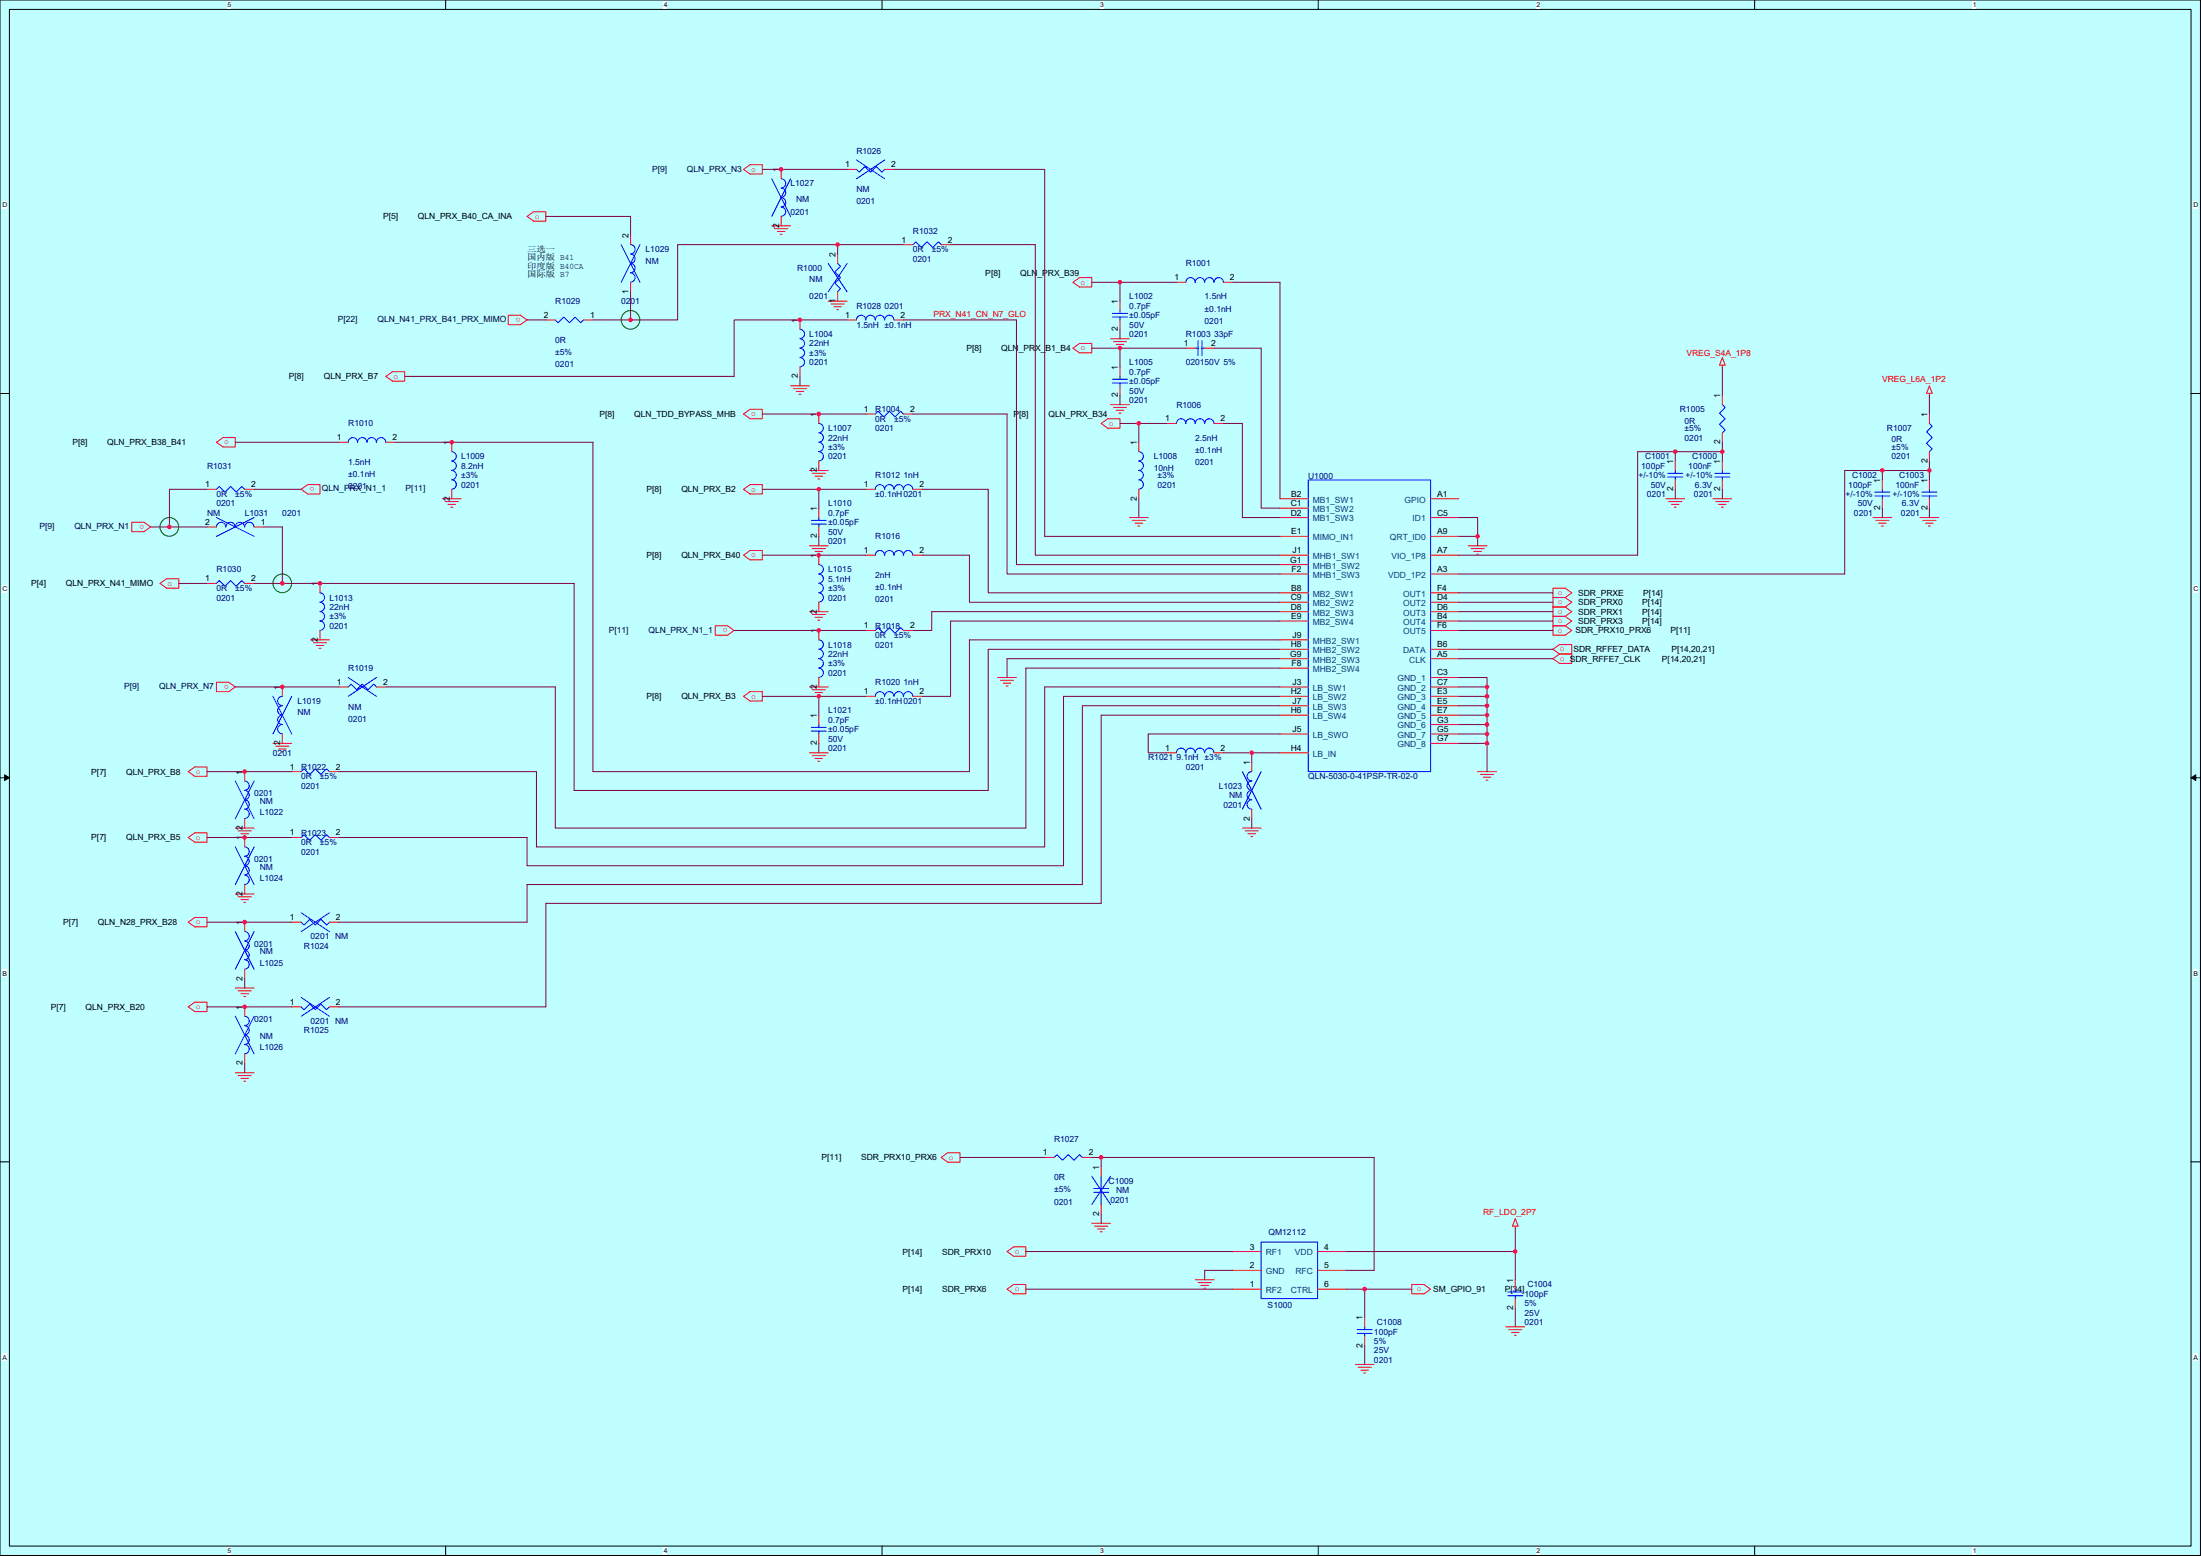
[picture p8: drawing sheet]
<svg xmlns="http://www.w3.org/2000/svg" width="297mm" height="210mm" viewBox="0 0 297 210" stroke-linecap="round" stroke-linejoin="round" font-family="sans-serif">
<path d="M0 0h297v210h-297z" fill="#bfffff"/>
<path d="M0 0h296.9v209.9h-296.9zM1.3 1.3h294.4v207.4h-294.4z" fill="none" stroke="#000" stroke-width=".13"/>
<g fill="#fff">
<path d="M30.7 .1h.5v1h-.5z"/>
<path d="M30.7 208.8h.5v1h-.5z"/>
</g>
<path d="M60.1 0v1.3M60.1 208.7v1.2" fill="none" stroke="#000" stroke-width=".13"/>
<g fill="#fff">
<path d="M89.6 .1h.4v1h-.4z"/>
<path d="M89.6 208.8h.4v1h-.4z"/>
</g>
<path d="M119 0v1.3M119 208.7v1.2" fill="none" stroke="#000" stroke-width=".13"/>
<g fill="#fff">
<path d="M148.4 .1h.5v1h-.5z"/>
<path d="M148.4 208.8h.5v1h-.5z"/>
</g>
<path d="M177.9 0v1.3M177.9 208.7v1.2" fill="none" stroke="#000" stroke-width=".13"/>
<g fill="#fff">
<path d="M207.3 .1h.5v1h-.5z"/>
<path d="M207.3 208.8h.5v1h-.5z"/>
</g>
<path d="M236.8 0v1.3M236.8 208.7v1.2" fill="none" stroke="#000" stroke-width=".13"/>
<g fill="#fff">
<path d="M266.2 .1h.5v1h-.5z"/>
<path d="M266.2 208.8h.5v1h-.5z"/>
<path d="M.3 27.2h.7v1h-.7z"/>
<path d="M296 27.2h.6v1h-.6z"/>
<path d="M.3 79h.7v1h-.7z"/>
<path d="M296 79h.6v1h-.6z"/>
</g>
<path d="M0 53.1h1.3M295.7 53.1h1.2" fill="none" stroke="#000" stroke-width=".13"/>
<g fill="#fff">
<path d="M.3 130.9h.6v1h-.6z"/>
<path d="M296 130.9h.6v1h-.6z"/>
</g>
<path d="M0 105h1.3M295.7 105h1.2" fill="none" stroke="#000" stroke-width=".13"/>
<path d="M.6 104.6l.7 .4-.7 .3zM295.7 105l.6-.4v.7z" fill="#000" stroke="#000" stroke-width=".13"/>
<g fill="#fff">
<path d="M.3 182.7h.6v1h-.6z"/>
<path d="M296 182.7h.6v1h-.6z"/>
</g>
<path d="M0 156.8h1.3M295.7 156.8h1.2" fill="none" stroke="#000" stroke-width=".13"/>
<g fill="none" stroke="#008000" stroke-width=".13">
<circle cx="85.1" cy="43.2" r="1.26"/>
<circle cx="22.8" cy="71.1" r="1.26"/>
<circle cx="38.1" cy="78.7" r="1.26"/>
</g>
<g fill="none" stroke="#f00" stroke-width=".13">
<path d="M71.1 29.2l.9-.6h1.7v1.2h-1.7zM85.1 38.1v1.3M85.1 31.8v1.2M100.3 22.9l.9-.7h1.7v1.3h-1.7zM104.1 30.5h2.6M104.5 30.9h1.8M104.9 31.2h1M105.3 31.6h.2M105.4 22.9v1.2M105.4 29.2v1.3M113 39.4v1.2M113 34.3v1.3"/>
<path d="M114.3 22.9h1.3M119.4 22.9h1.3M121.9 33h1.3M127 33h1.3M144.8 38.1l.9-.6h1.6v1.2h-1.6zM158.8 38.1h1.2M165.1 38.1h1.3M29.2 59.7l.9-.6h1.6v1.2h-1.6zM45.7 59.7h1.3M52.1 50.8l.9-.6h1.6v1.2h-1.6zM52.1 59.7h1.2M61 59.7v1.3"/>
<path d="M68.6 42.5h1.6l.9 .7-.9 .6h-1.6zM73.7 43.2h1.2M78.7 43.2h1.3M100.3 55.9l.9-.7h1.7v1.3h-1.7zM106.7 52.1h2.5M107.1 52.5h1.7M107.4 52.8h1.1M107.8 53.2h.3M108 43.2v1.2M108 49.5v1.3M110.5 55.9v1.3M111.8 40.6h2.5"/>
<path d="M112.1 41h1.8M112.5 41.4h1M112.9 41.8h.3M114.3 43.2h1.3M116.8 55.9h1.3M120.7 43.2h1.2M121.9 55.9h1.3M144.8 47l.9-.6h1.6v1.2h-1.6zM148.6 57.1l.9-.6h1.6v1.3h-1.6zM149.9 45.7h2.5M149.9 54.6h2.5M150.2 46.1h1.8"/>
<path d="M150.2 55h1.8M150.6 46.5h1M150.6 55.4h1M151 46.9h.3M151 55.8h.3M151.1 49.5v1.3M151.1 52.1v1.2M151.1 40.6v1.3M151.1 43.2v1.3M153.7 59.7v1.3M157.5 57.1h1.3M160 47h1.3"/>
<path d="M162.6 47h1.2M163.8 57.1h1.3M232.4 49.3v.2M232.4 48.3l.4 1h-.8zM232.4 53.3v1.3M232.4 58.4v1.3M260.3 53.1v.2M260.4 52.1l.3 1h-.7zM260.4 55.9v1.2M17.8 70.5h1.6l.9 .6-.9 .7h-1.6zM21.6 78.7l.9-.6h1.6v1.3h-1.6zM27.9 71.1h1.3"/>
<path d="M27.9 66h1.3M27.9 78.7h1.3M33 66h1.3M33 78.7h1.3M34.3 71.1h1.3M40.6 66l.9-.6h1.7v1.3h-1.7zM43.2 78.7v1.3M59.7 67.3h2.5M60.1 67.7h1.7M60.5 68.1h1M60.8 68.5h.3M61 66v1.3"/>
<path d="M100.3 66l.9-.6h1.7v1.3h-1.7zM100.3 74.9l.9-.6h1.7v1.3h-1.7zM109.2 63.5h2.6M109.2 73.7h2.6M109.6 63.9h1.8M109.6 74h1.8M110 64.3h1M110 74.4h1M110.4 64.6h.2M110.4 74.8h.2M110.5 68.6v1.2M110.5 71.1v1.3"/>
<path d="M110.5 74.9v1.3M110.5 62.2v1.3M116.8 66h1.3M116.8 74.9h1.3M123.2 66h1.3M123.2 74.9h1.3M152.4 69.8h2.5M152.8 70.2h1.8M153.2 70.6h1M153.5 71h.3M153.7 66v1.3M172.7 67.3h3.8"/>
<path d="M172.7 68.6h3.8M172.7 69.9h3.8M172.7 74.9h3.8M172.7 76.2h3.8M172.7 77.5h3.8M172.7 72.4h3.8M193 72.4h3.9M193 69.9h3.9M193 67.3h3.9M193 74.9h3.9M193 77.5h3.9M198.1 73.7h2.6"/>
<path d="M198.5 74h1.8M198.9 74.4h1M199.3 74.8h.2M209.5 79.4h1.7l.9 .6-.9 .6h-1.7zM224.8 67.3h2.5M225.2 67.7h1.7M225.6 68.1h1M225.9 68.5h.3M226.1 62.2v1.3M226.1 64.8v1.2M231.1 67.3h2.6M231.5 67.7h1.8"/>
<path d="M231.9 68.1h1M232.3 68.5h.2M232.4 62.2v1.3M232.4 64.8v1.2M252.7 69.8h2.6M253.1 70.2h1.8M253.5 70.6h1M253.9 71h.2M254 64.8v1.2M254 67.3v1.3M259.1 69.8h2.5M259.5 70.2h1.7"/>
<path d="M259.8 70.6h1.1M260.2 71h.3M260.4 64.8v1.2M260.4 67.3v1.3M260.4 61v1.2M29.2 92.1h1.7l.8 .6-.8 .6h-1.7zM38.1 92.7v1.3M38.1 99.1v1.2M41.9 86.4h2.5M42.3 86.7h1.8M42.7 87.1h1M43.1 87.5h.2"/>
<path d="M43.2 85.1v1.3M45.7 92.7h1.3M50.8 92.7h1.3M96.5 84.5h1.7l.9 .6-.9 .6h-1.7zM100.3 94l.9-.7h1.7v1.3h-1.7zM109.2 82.5h2.6M109.2 92.7h2.6M109.6 82.9h1.8M109.6 93.1h1.8M110 83.3h1M110 93.5h1M110.4 83.7h.2"/>
<path d="M110.4 93.9h.2M110.5 85.1v1.3M110.5 91.4v1.3M110.5 96.5v1.3M110.5 99.1v1.2M110.5 81.3v1.3M116.8 85.1h1.3M116.8 94h1.3M121.9 85.1h1.3M123.2 94h1.3M134.6 91.4h2.6M135 91.8h1.8"/>
<path d="M135.4 92.2h1M135.8 92.6h.2M172.7 92.7h3.8M172.7 94h3.8M172.7 95.3h3.8M172.7 96.5h3.8M172.7 99.1h3.8M172.7 80h3.8M172.7 81.3h3.8M172.7 82.6h3.8M172.7 83.8h3.8M172.7 86.4h3.8"/>
<path d="M172.7 87.6h3.8M172.7 88.9h3.8M172.7 90.2h3.8M193 80h3.9M193 81.3h3.9M193 82.6h3.9M193 83.8h3.9M193 85.1h3.9M193 88.9h3.9M193 87.6h3.9M193 91.4h3.9M193 92.7h3.9"/>
<path d="M193 94h3.9M193 95.3h3.9M193 96.5h3.9M193 97.8h3.9M193 99.1h3.9M209.5 84.5h1.7l.9 .6-.9 .6h-1.7zM209.5 88.9l.9-.6h1.7v1.2h-1.7zM209.5 87.6l.9-.6h1.7v1.3h-1.7zM211.2 80.6h-1.7v1.3h1.7M211.2 81.9h-1.7v1.3h1.7M211.2 83.2h-1.7v1.3h1.7M211.2 80.6l.9 .7-.9 .6"/>
<path d="M211.2 81.9l.9 .6-.9 .7M211.2 83.2l.9 .6-.9 .7M25.4 104.1l.9-.6h1.6v1.3h-1.6zM25.4 113l.9-.6h1.6v1.3h-1.6zM31.7 111.8h2.6M32.1 112.1h1.8M32.5 112.5h1M32.9 112.9h.2M33 104.1v1.3M33 110.5v1.3M33 113v1.3M33 119.4v1.3"/>
<path d="M36.8 100.3h2.6M37.2 100.7h1.8M37.6 101.1h1M38 101.5h.2M39.4 104.1h1.2M39.4 113h1.2M44.5 104.1h1.2M44.5 113h1.2M109.2 101.6h2.6M109.6 102h1.8M110 102.4h1M110.4 102.7h.2"/>
<path d="M157.5 101.6h1.3M163.8 101.6h1.3M167.6 111.8h2.6M168 112.1h1.8M168.4 112.5h1M168.8 112.9h.2M168.9 102.9v1.2M168.9 109.2v1.3M172.7 101.6h3.8M193 100.3h3.9M199.4 104.1h2.5M199.8 104.5h1.7"/>
<path d="M200.2 104.9h1M200.5 105.3h.3M25.4 124.5l.9-.7h1.6v1.3h-1.6zM25.4 135.9l.9-.6h1.6v1.2h-1.6zM31.7 120.6h2.6M31.7 133.3h2.6M32.1 121h1.8M32.1 133.7h1.8M32.5 121.4h1M32.5 134.1h1M32.9 121.8h.2M32.9 134.5h.2"/>
<path d="M33 124.5v1.2M33 130.8v1.3M33 135.9v1.3M39.4 124.5h1.2M39.4 135.9h1.2M44.5 124.5h1.2M44.5 135.9h1.2M31.7 144.8h2.6M32.1 145.2h1.8M32.5 145.5h1M32.9 145.9h.2M33 142.2v1.3"/>
<path d="M127 156.2l.9-.6h1.6v1.2h-1.6zM141 156.2h1.2M146.1 156.2h1.2M148.6 157.5v1.3M135.9 168.9l.9-.6h1.6v1.2h-1.6zM135.9 174l.9-.6h1.6v1.2h-1.6zM147.3 165.1h2.6M147.7 165.5h1.8M148.1 165.9h1M148.5 166.2h.2M148.6 162.6v1.2M161.3 172.7h2.5"/>
<path d="M161.7 173.1h1.7M162.1 173.5h1M162.4 173.9h.3M166.4 174h3.8M166.4 171.5h3.8M166.4 168.9h3.8M177.8 168.9h3.8M177.8 171.5h3.8M177.8 174h3.8M184.2 177.8v1.3M190.5 173.4h1.7l.8 .6-.8 .6h-1.7zM203.2 179.1h2.5"/>
<path d="M203.6 179.5h1.8M204 179.8h1M204.5 165.5v.2M204.5 164.5l.4 1h-.8zM204.5 172.7v1.3M204.5 175.3v1.2M182.9 184.1h2.5M183.3 184.5h1.7M183.6 184.9h1.1M184 185.3h.3M184.2 180.3v1.3M204.3 180.2h.3"/>
</g>
<g fill="none" stroke="#00f" stroke-width=".13">
<path d="M83.8 33l2.6 5.1M85.1 36.8a.62 .62 0 0 1 .6 .7 .62 .62 0 0 1-.6 .6M85.1 35.6a.62 .62 0 0 1 .6 .6 .62 .62 0 0 1-.6 .6M85.1 33a.64 .64 0 0 1 .6 .7 .64 .64 0 0 1-.6 .6 .62 .62 0 0 1 .6 .6 .62 .62 0 0 1-.6 .6M86.4 33l-2.6 5.1M104.1 24.1l2.6 5.1M105.4 24.1a.62 .62 0 0 1 .6 .7 .62 .62 0 0 1-.6 .6M105.4 25.4a.62 .62 0 0 1 .6 .6 .62 .62 0 0 1-.6 .6M105.4 26.7a.62 .62 0 0 1 .6 .6 .62 .62 0 0 1-.6 .6 .64 .64 0 0 1 .6 .7 .64 .64 0 0 1-.6 .6M106.7 24.1l-2.6 5.1M111.8 35.6l2.5 3.8M113 35.6l.4 .3-.8 .8 .8 .8-.8 .7 .8 .8-.4 .4"/>
<path d="M114.3 35.6l-2.5 3.8M115.6 22.9l.4 .3 .7-.7 .8 .7 .7-.7 .8 .7 .4-.3M115.6 21.6l3.8 2.5M119.4 21.6l-3.8 2.5M123.2 33l.4-.4 .7 .8 .8-.8 .8 .8 .7-.8 .4 .4M160 38.1a.62 .62 0 0 1 .6-.6 .62 .62 0 0 1 .7 .6 .64 .64 0 0 1 .6-.6 .64 .64 0 0 1 .6 .6M162.6 38.1a.62 .62 0 0 1 .6-.6 .62 .62 0 0 1 .6 .6 .64 .64 0 0 1 .6-.6 .64 .64 0 0 1 .7 .6M48.2 59.7a.62 .62 0 0 0-.6-.6 .62 .62 0 0 0-.6 .6M50.8 59.7a.64 .64 0 0 0-.7-.6 .64 .64 0 0 0-.6 .6 .62 .62 0 0 0-.6-.6 .62 .62 0 0 0-.6 .6M52 59.7a.62 .62 0 0 0-.6-.6 .62 .62 0 0 0-.6 .6M74.9 43.2l.4 .4 .8-.8 .7 .8 .8-.8 .8 .8 .3-.4M108 44.4a.62 .62 0 0 1 .6 .7 .62 .62 0 0 1-.6 .6 .64 .64 0 0 1 .6 .6 .64 .64 0 0 1-.6 .7"/>
<path d="M108 47a.62 .62 0 0 1 .6 .6 .62 .62 0 0 1-.6 .6M108 48.3a.62 .62 0 0 1 .6 .6 .62 .62 0 0 1-.6 .6M110.5 57.2a.62 .62 0 0 1 .6 .6 .62 .62 0 0 1-.6 .6M110.5 58.4a.62 .62 0 0 1 .6 .6 .62 .62 0 0 1-.6 .7 .64 .64 0 0 1 .6 .6 .64 .64 0 0 1-.6 .6M115.6 43.2a.62 .62 0 0 1 .6-.7 .62 .62 0 0 1 .6 .7M116.8 43.2a.62 .62 0 0 1 .7-.7 .62 .62 0 0 1 .6 .7 .64 .64 0 0 1 .6-.7 .64 .64 0 0 1 .7 .7M118.1 55.9l.4-.4 .8 .8 .7-.8 .8 .8 .7-.8 .4 .4M119.4 43.2a.62 .62 0 0 1 .6-.7 .62 .62 0 0 1 .6 .7M150.1 51.2h2M150.1 51.7h2M150.1 42.3h2M150.1 42.8h2"/>
<path d="M151.1 50.8v.4M151.1 51.7v.4M151.1 41.9v.4M151.1 42.8v.4M161.3 47h.4M161.7 46v2M162.2 46v2M162.2 47h.4M162.5 57.1a.64 .64 0 0 0-.6-.6 .64 .64 0 0 0-.6 .6 .64 .64 0 0 0-.7-.6 .64 .64 0 0 0-.6 .6 .62 .62 0 0 0-.6-.6 .62 .62 0 0 0-.6 .6M163.8 57.1a.62 .62 0 0 0-.6-.6 .62 .62 0 0 0-.6 .6M232.4 54.6l.4 .4-.8 .8 .8 .7-.8 .8 .8 .7-.4 .4M260.4 57.1l.3 .4-.7 .8 .7 .8-.7 .7 .7 .8-.3 .4"/>
<path d="M29.2 71.1a.62 .62 0 0 1 .6-.6 .62 .62 0 0 1 .7 .6M29.2 66l.4-.3 .8 .7 .7-.7 .8 .7 .7-.7 .4 .3M29.2 78.7l.4-.3 .8 .7 .7-.7 .8 .7 .7-.7 .4 .3M29.2 69.8l5.1 2.6M30.5 71.1a.64 .64 0 0 1 .6-.6 .64 .64 0 0 1 .7 .6 .62 .62 0 0 1 .6-.6 .62 .62 0 0 1 .6 .6M33 71.1a.62 .62 0 0 1 .6-.6 .62 .62 0 0 1 .7 .6M34.3 69.8l-5.1 2.6M61 61a.62 .62 0 0 1 .6 .6 .62 .62 0 0 1-.6 .6M61 62.2a.62 .62 0 0 1 .6 .7 .62 .62 0 0 1-.6 .6 .64 .64 0 0 1 .6 .6 .64 .64 0 0 1-.6 .6M61 64.8a.62 .62 0 0 1 .6 .6 .62 .62 0 0 1-.6 .6M109.5 70.2h2M109.5 70.7h2"/>
<path d="M110.5 69.9v.3M110.5 70.7v.4M110.5 76.2a.62 .62 0 0 1 .6 .6 .62 .62 0 0 1-.6 .6 .64 .64 0 0 1 .6 .7 .64 .64 0 0 1-.6 .6M110.5 78.7a.62 .62 0 0 1 .6 .7 .62 .62 0 0 1-.6 .6M110.5 61a.62 .62 0 0 1 .6 .6 .62 .62 0 0 1-.6 .6M118.1 66a.62 .62 0 0 1 .6-.6 .62 .62 0 0 1 .7 .6M119.4 74.9a.62 .62 0 0 0-.7-.6 .62 .62 0 0 0-.6 .6M119.4 66a.62 .62 0 0 1 .6-.6 .62 .62 0 0 1 .6 .6 .64 .64 0 0 1 .7-.6 .64 .64 0 0 1 .6 .6M121.9 74.9a.64 .64 0 0 0-.6-.6 .64 .64 0 0 0-.7 .6 .62 .62 0 0 0-.6-.6 .62 .62 0 0 0-.6 .6M121.9 66a.62 .62 0 0 1 .6-.6 .62 .62 0 0 1 .7 .6M123.2 74.9a.62 .62 0 0 0-.7-.6 .62 .62 0 0 0-.6 .6M153.7 61a.62 .62 0 0 1 .6 .6 .62 .62 0 0 1-.6 .6"/>
<path d="M153.7 62.2a.62 .62 0 0 1 .6 .7 .62 .62 0 0 1-.6 .6 .64 .64 0 0 1 .6 .6 .64 .64 0 0 1-.6 .6M153.7 64.8a.62 .62 0 0 1 .6 .6 .62 .62 0 0 1-.6 .6M176.5 64.8h16.5v39.3h-16.5zM225 63.9h2.1M225 64.4h2.1M226.1 63.5v.4M226.1 64.4v.4M231.4 63.9h2M231.4 64.4h2M232.4 63.5v.4M232.4 64.4v.4M253 66.4h2"/>
<path d="M253 66.9h2M254 66v.4M254 66.9v.4M259.3 66.4h2.1M259.3 66.9h2.1M260.4 66v.4M260.4 66.9v.4M36.8 94l2.6 5.1M38.1 94a.62 .62 0 0 0-.6 .6 .62 .62 0 0 0 .6 .6M38.1 95.3a.62 .62 0 0 0-.6 .6 .62 .62 0 0 0 .6 .6 .64 .64 0 0 0-.6 .6 .64 .64 0 0 0 .6 .7M38.1 97.8a.62 .62 0 0 0-.6 .6 .62 .62 0 0 0 .6 .6M39.4 94l-2.6 5.1"/>
<path d="M43.2 80a.62 .62 0 0 1 .6 .6 .62 .62 0 0 1-.6 .7 .64 .64 0 0 1 .6 .6 .64 .64 0 0 1-.6 .6M43.2 82.6a.62 .62 0 0 1 .6 .6 .62 .62 0 0 1-.6 .6M43.2 83.8a.62 .62 0 0 1 .6 .6 .62 .62 0 0 1-.6 .7M47 92.7l.4-.4 .7 .8 .8-.8 .8 .8 .7-.8 .4 .4M47 91.4l3.8 2.6M50.8 91.4l-3.8 2.6M109.5 98.2h2M109.5 98.7h2M110.5 86.4a.62 .62 0 0 1 .6 .6 .62 .62 0 0 1-.6 .6M110.5 87.6a.62 .62 0 0 1 .6 .7 .62 .62 0 0 1-.6 .6 .64 .64 0 0 1 .6 .6 .64 .64 0 0 1-.6 .6M110.5 90.2a.62 .62 0 0 1 .6 .6 .62 .62 0 0 1-.6 .6M110.5 97.8v.4"/>
<path d="M110.5 98.7v.4M110.5 80a.62 .62 0 0 1 .6 .6 .62 .62 0 0 1-.6 .7M118.1 85.1l.4-.4 .8 .8 .7-.8 .8 .8 .7-.8 .4 .4M118.1 94a.62 .62 0 0 1 .6-.7 .62 .62 0 0 1 .7 .7M119.4 94a.62 .62 0 0 1 .6-.7 .62 .62 0 0 1 .6 .7 .64 .64 0 0 1 .7-.7 .64 .64 0 0 1 .6 .7M121.9 94a.62 .62 0 0 1 .6-.7 .62 .62 0 0 1 .7 .7M31.8 105.4l2.5 5.1M31.8 114.3l2.5 5.1M33 105.4a.62 .62 0 0 1 .6 .6 .62 .62 0 0 1-.6 .7 .64 .64 0 0 1 .6 .6 .64 .64 0 0 1-.6 .6M33 108a.62 .62 0 0 1 .6 .6 .62 .62 0 0 1-.6 .6M33 109.2a.62 .62 0 0 1 .6 .6 .62 .62 0 0 1-.6 .7M33 114.3a.62 .62 0 0 1 .6 .6 .62 .62 0 0 1-.6 .6"/>
<path d="M33 115.6a.62 .62 0 0 1 .6 .6 .62 .62 0 0 1-.6 .6M33 116.8a.62 .62 0 0 1 .6 .7 .62 .62 0 0 1-.6 .6 .64 .64 0 0 1 .6 .6 .64 .64 0 0 1-.6 .7M34.3 105.4l-2.5 5.1M34.3 114.3l-2.5 5.1M40.6 104.1l.4-.3 .8 .7 .7-.7 .8 .7 .8-.7 .4 .3M40.6 113l.4-.4 .8 .8 .7-.8 .8 .8 .8-.8 .4 .4M158.8 101.6a.62 .62 0 0 1 .6-.6 .62 .62 0 0 1 .6 .6 .65 .65 0 0 1 .6-.6 .65 .65 0 0 1 .7 .6 .62 .62 0 0 1 .6-.6 .62 .62 0 0 1 .6 .6M162.6 101.6a.62 .62 0 0 1 .6-.6 .62 .62 0 0 1 .6 .6M167.6 104.1l2.6 5.1M168.9 104.1a.62 .62 0 0 0-.6 .7 .62 .62 0 0 0 .6 .6M168.9 105.4a.62 .62 0 0 0-.6 .6 .62 .62 0 0 0 .6 .7 .64 .64 0 0 0-.6 .6 .64 .64 0 0 0 .6 .6M168.9 108a.62 .62 0 0 0-.6 .6 .62 .62 0 0 0 .6 .6"/>
<path d="M170.2 104.1l-2.6 5.1M31.8 125.7l2.5 5.1M31.8 137.2l2.5 5M33 125.7a.62 .62 0 0 1 .6 .7 .62 .62 0 0 1-.6 .6M33 127a.62 .62 0 0 1 .6 .6 .62 .62 0 0 1-.6 .6 .64 .64 0 0 1 .6 .7 .64 .64 0 0 1-.6 .6M33 129.5a.62 .62 0 0 1 .6 .7 .62 .62 0 0 1-.6 .6M33 137.2a.62 .62 0 0 1 .6 .6 .62 .62 0 0 1-.6 .6M33 138.4a.62 .62 0 0 1 .6 .7 .62 .62 0 0 1-.6 .6 .64 .64 0 0 1 .6 .6 .64 .64 0 0 1-.6 .6M34.3 125.7l-2.5 5.1M34.3 137.2l-2.5 5M40.6 124.5l.4 .3 .8-.7 .7 .7 .8-.7 .8 .7 .3-.3M40.6 123.2l3.8 2.5"/>
<path d="M40.6 135.9l.4 .4 .8-.8 .7 .8 .8-.8 .8 .8 .4-.4M40.6 134.6l3.9 2.6M44.4 123.2l-3.8 2.5M44.5 134.6l-3.9 2.6M33 141a.62 .62 0 0 1 .6 .6 .62 .62 0 0 1-.6 .6M142.2 156.2l.4-.4 .8 .8 .7-.8 .8 .8 .8-.8 .4 .4M147.3 158.8l2.6 3.8M148.6 158.8v1.6M149.9 158.8l-2.6 3.8M147.6 160.4h2M147.6 160.9h2M148.6 160.9v1.7"/>
<path d="M170.2 167.6h7.6v7.7h-7.6zM183.1 179.5h2.1M183.1 180h2.1M184.2 179.1v.4M184.2 180v.3M203.5 174.4h2M203.5 174.9h2M204.5 174v.4M204.5 174.9v.4"/>
</g>
<g fill="none" stroke="#800040" stroke-width=".13">
<path d="M73.7 29.2h11.4v2.6M85.1 39.4v3.8M102.9 22.9h11.4M113 33v1.3M113 33h-21.6v10.2h-6.3M113 33h8.9M120.7 22.9h20.3v49.5h31.7M128.3 33h11.4v41.9h33M147.3 38.1h3.8M158.8 38.1h-7.7v2.5M166.4 38.1h6.3v29.2M31.8 59.7h13.9"/>
<path d="M53.3 59.7h26.7v44.4h50.8v-17.7h41.9M71.1 43.2h2.6M80 43.2h5.1M102.9 55.9h13.9M108 50.8v1.3M114.3 43.2h-15.2v7.6h-44.5M121.9 43.2h15.3v33h35.5M123.2 55.9h12.7v21.6h36.8M147.3 47h3.8M151.1 57.2h2.6M151.1 53.3v1.3M151.1 44.5v1.2"/>
<path d="M157.5 57.2h-3.8v2.5M160 47h-8.9v2.5M163.8 47h6.4v21.6h2.5M165.1 57.2h2.5v12.7h5.1M232.4 49.5v3.8M232.4 59.7v1.3M260.4 53.3v2.6M22.9 71.1h5M24.1 78.7h3.8M27.9 66h-5v5.1h-2.6M34.3 78.7h3.8M34.3 66h6.3"/>
<path d="M35.6 71.1h2.5v7.6M38.1 78.7h39.4v28h55.9v-19.1h39.3M102.9 66h7.6M102.9 74.9h13.9M110.5 72.4v1.3M116.8 66h-6.3v2.6M124.5 66h8.9v14h39.3M124.5 74.9h6.3v6.4h41.9M153.7 67.3v2.6M196.9 72.4h2.5v1.3M196.9 69.9h2.5v2.5M226.1 61h6.3"/>
<path d="M226.1 61h-5.1v13.9h-24.1M226.1 61v1.2M226.1 66v1.3M232.4 61v1.2M232.4 66v1.3M254 63.5h6.4M254 63.5h-5.1v14h-52M254 63.5v1.3M254 68.6v1.3M260.4 62.2v1.3M260.4 63.5v1.3M260.4 68.6v1.3"/>
<path d="M31.8 92.7h13.9M99.1 85.1h17.7M102.9 94h7.6M116.8 94h-6.3v2.5M172.7 82.6h-47v2.5h-2.5M172.7 83.8h-44.4v10.2h-3.8M172.7 90.2h-34.3v21.6h-63.5v-19.1h-22.8M172.7 88.9h-36.8v2.5M172.7 92.7h-31.7v21.6h-68.6v-10.2h-26.7M172.7 94h-29.2v22.8h-72.4v-3.8h-25.4M172.7 95.3h-26.6v24.1h-75v5.1h-25.4M172.7 96.5h-24.1v25.4h-74.9v14h-28"/>
<path d="M172.7 99.1h-17.8v2.5h2.6M196.9 91.4h3.8v1.3M196.9 92.7h3.8M196.9 94h3.8M196.9 95.3h3.8M196.9 96.5h3.8M196.9 97.8h3.8M196.9 99.1h3.8M196.9 80h12.7M196.9 81.3h12.7M196.9 82.6h12.7M196.9 83.8h12.7"/>
<path d="M196.9 85.1h12.7M196.9 87.6h12.7M196.9 88.9h12.7M200.7 92.7v1.3M200.7 94v1.3M200.7 95.3v1.2M200.7 96.5v1.3M200.7 97.8v1.3M200.7 99.1v1.2M27.9 113h11.5M27.9 104.1h11.5M110.5 100.3v1.3"/>
<path d="M165.1 101.6h3.8M168.9 110.5v1.3M172.7 101.6h-3.8v1.3M196.9 100.3h3.8M200.7 100.3v3.8M27.9 135.9h11.5M27.9 124.5h11.5M33 132.1v1.3M33 143.5v1.3M129.5 156.2h11.5M147.3 156.2h1.3M148.6 157.5v-1.3h36.8v15.3h-3.8"/>
<path d="M138.4 168.9h28M138.4 174h28M148.6 163.8v1.3M166.4 171.5h-3.8v1.2M181.6 168.9h22.9M181.6 174h2.6M184.2 174v3.8M184.2 174h6.3M204.5 165.7v3.2M204.5 168.9v3.8M204.5 176.5v2.6M184.2 181.6v2.6"/>
</g>
<g fill="#f0f" stroke="#f0f" stroke-width=".13">
<circle cx="232.4" cy="60.9" r=".24"/>
<circle cx="226.1" cy="60.9" r=".24"/>
<circle cx="260.3" cy="63.5" r=".24"/>
<circle cx="254" cy="63.5" r=".24"/>
<circle cx="200.7" cy="94" r=".24"/>
<circle cx="200.7" cy="92.7" r=".24"/>
<circle cx="200.7" cy="95.2" r=".24"/>
<circle cx="200.7" cy="96.5" r=".24"/>
<circle cx="200.7" cy="97.8" r=".24"/>
<circle cx="200.7" cy="99" r=".24"/>
<circle cx="200.7" cy="100.3" r=".24"/>
<circle cx="148.6" cy="156.2" r=".24"/>
<circle cx="204.5" cy="168.9" r=".24"/>
<circle cx="199.4" cy="72.4" r=".24"/>
<circle cx="151.1" cy="47" r=".24"/>
<circle cx="43.2" cy="78.7" r=".24"/>
<circle cx="151.1" cy="38.1" r=".24"/>
<circle cx="110.5" cy="85.1" r=".24"/>
<circle cx="110.5" cy="55.9" r=".24"/>
<circle cx="85.1" cy="43.2" r=".24"/>
<circle cx="60.9" cy="59.7" r=".24"/>
<circle cx="38.1" cy="78.7" r=".24"/>
<circle cx="22.8" cy="71.1" r=".24"/>
<circle cx="113" cy="33" r=".24"/>
<circle cx="107.9" cy="43.2" r=".24"/>
<circle cx="184.1" cy="174" r=".24"/>
<circle cx="33" cy="124.4" r=".24"/>
<circle cx="33" cy="135.9" r=".24"/>
<circle cx="153.7" cy="57.1" r=".24"/>
<circle cx="110.5" cy="66" r=".24"/>
<circle cx="110.5" cy="94" r=".24"/>
<circle cx="38.1" cy="92.7" r=".24"/>
<circle cx="33" cy="104.1" r=".24"/>
<circle cx="33" cy="113" r=".24"/>
<circle cx="168.9" cy="101.6" r=".24"/>
<circle cx="110.5" cy="74.9" r=".24"/>
<circle cx="105.4" cy="22.8" r=".24"/>
</g>
<g font-size="1.1" fill="#000040">
<text x="88" y="23.3">P[9]</text>
<text x="92.7" y="23.3">QLN_PRX_N3</text>
<text x="45.6" y="43.5">P[22]</text>
<text x="50.9" y="43.5">QLN_N41_PRX_B41_PRX_MIMO</text>
<text x="5.3" y="71.4">P[9]</text>
<text x="10" y="71.4">QLN_PRX_N1</text>
<text x="43.4" y="66.3">QLN_PRX_N1_1</text>
<text x="54.7" y="66.3">P[11]</text>
<text x="82.2" y="85.4">P[11]</text>
<text x="87.5" y="85.4">QLN_PRX_N1_1</text>
<text x="16.8" y="93">P[9]</text>
<text x="21.5" y="93">QLN_PRX_N7</text>
</g>
<g font-size="1.1" fill="#f00">
<text x="101.4" y="23.2">o</text>
<text x="72.1" y="29.5">o</text>
<text x="145.8" y="38.4">o</text>
<text x="70.2" y="42.9" transform="rotate(-180 70.2 42.9)">o</text>
<text x="126" y="42.8">PRX_N41_CN_N7_GLO</text>
<text x="145.8" y="47.3">o</text>
<text x="53.1" y="51.1">o</text>
<text x="227.6" y="48">VREG_S4A_1P8</text>
<text x="254" y="51.6">VREG_L6A_1P2</text>
<text x="30.2" y="60">o</text>
<text x="101.4" y="56.2">o</text>
<text x="149.6" y="57.4">o</text>
<text x="42.4" y="65.7" transform="rotate(-180 42.4 65.7)">o</text>
<text x="19.4" y="70.8" transform="rotate(-180 19.4 70.8)">o</text>
<text x="101.4" y="66.3">o</text>
<text x="101.4" y="75.2">o</text>
<text x="22.6" y="79">o</text>
<text x="210.2" y="80.3">o</text>
<text x="210.2" y="81.6">o</text>
<text x="210.2" y="82.8">o</text>
<text x="98.2" y="84.8" transform="rotate(-180 98.2 84.8)">o</text>
<text x="210.2" y="84.1">o</text>
<text x="210.2" y="85.4">o</text>
<text x="210.5" y="89.2">o SDR_RFFE7_CLK</text>
<text x="210.5" y="87.9">o</text>
<text x="30.9" y="92.4" transform="rotate(-180 30.9 92.4)">o</text>
<text x="101.4" y="94.3">o</text>
<text x="26.4" y="104.4">o</text>
<text x="26.4" y="113.3">o</text>
<text x="26.4" y="124.8">o</text>
<text x="26.4" y="136.2">o</text>
<text x="128" y="156.5">o</text>
<text x="200.1" y="164">RF_LDO_2P7</text>
<text x="136.9" y="169.2">o</text>
<text x="136.9" y="174.3">o</text>
<text x="191.2" y="174.3">o</text>
</g>
<g font-size="1.1">
<text x="105.1" y="23.3" transform="rotate(-90 105.1 23.3)">1</text>
<text x="114" y="22.6">1</text>
<text x="120.3" y="22.6">2</text>
<text x="51.7" y="29.6">P[5]</text>
<text x="56.4" y="29.6">QLN_PRX_B40_CA_INA</text>
<text x="71.1" y="34">三选一</text>
<text x="71.1" y="35.1">国内版 B41</text>
<text x="84.8" y="32.1" transform="rotate(-90 84.8 32.1)">2</text>
<text x="105.1" y="30.8" transform="rotate(-90 105.1 30.8)">2</text>
<text x="112.8" y="34.7" transform="rotate(-90 112.8 34.7)">2</text>
<text x="121.7" y="32.7">1</text>
<text x="127.9" y="32.7">2</text>
<text x="71.1" y="36.2">印度版 B40CA</text>
<text x="71.1" y="37.4">国际版 B7</text>
<text x="84.8" y="39.6" transform="rotate(-90 84.8 39.6)">1</text>
<text x="112.8" y="40.9" transform="rotate(-90 112.8 40.9)">1</text>
<text x="133" y="37.2">P[8]</text>
<text x="137.7" y="37.2">QLN_PRX_B39</text>
<text x="150.9" y="41" transform="rotate(-90 150.9 41)">1</text>
<text x="158.5" y="37.8">1</text>
<text x="166" y="37.8">2</text>
<text x="73.4" y="42.9">2</text>
<text x="79.6" y="42.9">1</text>
<text x="107.7" y="43.6" transform="rotate(-90 107.7 43.6)">1</text>
<text x="114" y="42.9">1</text>
<text x="121.5" y="42.9">2</text>
<text x="130.4" y="47.4">P[8]</text>
<text x="135.1" y="47.4">QLN_PRX_B1_B4</text>
<text x="150.9" y="44.7" transform="rotate(-90 150.9 44.7)">2</text>
<text x="159.8" y="46.7">1</text>
<text x="163.4" y="46.7">2</text>
<text x="39" y="51.2">P[8]</text>
<text x="43.7" y="51.2">QLN_PRX_B7</text>
<text x="107.7" y="51.1" transform="rotate(-90 107.7 51.1)">2</text>
<text x="150.9" y="53.6" transform="rotate(-90 150.9 53.6)">2</text>
<text x="150.9" y="49.9" transform="rotate(-90 150.9 49.9)">1</text>
<text x="232.1" y="53.7" transform="rotate(-90 232.1 53.7)">1</text>
<text x="45.5" y="59.4">1</text>
<text x="53" y="59.4">2</text>
<text x="80.9" y="56.3">P[8]</text>
<text x="85.6" y="56.3">QLN_TDD_BYPASS_MHB</text>
<text x="110.2" y="56.3" transform="rotate(-90 110.2 56.3)">1</text>
<text x="116.6" y="55.6">1</text>
<text x="122.8" y="55.6">2</text>
<text x="136.8" y="56.3">P[8]</text>
<text x="141.5" y="56.3">QLN_PRX_B34</text>
<text x="157.2" y="56.9">1</text>
<text x="164.7" y="56.9">2</text>
<text x="232.1" y="60" transform="rotate(-90 232.1 60)">2</text>
<text x="260.1" y="56.3" transform="rotate(-90 260.1 56.3)">1</text>
<text x="9.8" y="60.1">P[8]</text>
<text x="14.5" y="60.1">QLN_PRX_B38_B41</text>
<text x="27.7" y="65.8">1</text>
<text x="33.9" y="65.8">2</text>
<text x="60.7" y="60.1" transform="rotate(-90 60.7 60.1)">1</text>
<text x="110.2" y="63.8" transform="rotate(-90 110.2 63.8)">2</text>
<text x="116.6" y="65.8">1</text>
<text x="124.1" y="65.8">2</text>
<text x="153.4" y="60.1" transform="rotate(-90 153.4 60.1)">1</text>
<text x="225.8" y="62.6" transform="rotate(-90 225.8 62.6)">1</text>
<text x="232.1" y="62.6" transform="rotate(-90 232.1 62.6)">1</text>
<text x="253.7" y="65.2" transform="rotate(-90 253.7 65.2)">1</text>
<text x="260.1" y="65.2" transform="rotate(-90 260.1 65.2)">1</text>
<text x="260.1" y="62.5" transform="rotate(-90 260.1 62.5)">2</text>
<text x="27.7" y="70.8">2</text>
<text x="35.2" y="70.8">1</text>
<text x="60.7" y="67.6" transform="rotate(-90 60.7 67.6)">2</text>
<text x="87.2" y="66.4">P[8]</text>
<text x="91.9" y="66.4">QLN_PRX_B2</text>
<text x="110.2" y="69" transform="rotate(-90 110.2 69)">1</text>
<text x="153.4" y="67.6" transform="rotate(-90 153.4 67.6)">2</text>
<text x="174.2" y="68.3">C1</text>
<text x="174.2" y="69.6">D2</text>
<text x="174.2" y="67">B2</text>
<text x="193.9" y="69.6">C5</text>
<text x="193.9" y="67">A1</text>
<text x="225.8" y="66.3" transform="rotate(-90 225.8 66.3)">2</text>
<text x="232.1" y="66.3" transform="rotate(-90 232.1 66.3)">2</text>
<text x="253.7" y="68.8" transform="rotate(-90 253.7 68.8)">2</text>
<text x="260.1" y="68.8" transform="rotate(-90 260.1 68.8)">2</text>
<text x="87.2" y="75.3">P[8]</text>
<text x="91.9" y="75.3">QLN_PRX_B40</text>
<text x="110.2" y="72.7" transform="rotate(-90 110.2 72.7)">2</text>
<text x="110.2" y="75.3" transform="rotate(-90 110.2 75.3)">1</text>
<text x="116.6" y="74.7">1</text>
<text x="124.1" y="74.7">2</text>
<text x="174.1" y="75.9">G1</text>
<text x="174.2" y="72.1">E1</text>
<text x="174.3" y="77.2">F2</text>
<text x="174.4" y="74.7">J1</text>
<text x="193.9" y="77.2">A3</text>
<text x="193.9" y="72.1">A9</text>
<text x="193.9" y="74.7">A7</text>
<text x="4.2" y="79.1">P[4]</text>
<text x="8.9" y="79.1">QLN_PRX_N41_MIMO</text>
<text x="27.7" y="78.5">1</text>
<text x="33.9" y="78.5">2</text>
<text x="42.9" y="79.1" transform="rotate(-90 42.9 79.1)">1</text>
<text x="110.2" y="82.8" transform="rotate(-90 110.2 82.8)">2</text>
<text x="174.2" y="81">C9</text>
<text x="174.2" y="82.3">D8</text>
<text x="174.2" y="79.7">B8</text>
<text x="174.2" y="83.5">E9</text>
<text x="193.9" y="79.7">F4</text>
<text x="193.9" y="81">D4</text>
<text x="193.9" y="82.3">D6</text>
<text x="193.9" y="83.5">B4</text>
<text x="213" y="80.4">SDR_PRXE</text>
<text x="213" y="81.7">SDR_PRX0</text>
<text x="213" y="83">SDR_PRX1</text>
<text x="221.6" y="81.7">P[14]</text>
<text x="221.6" y="83">P[14]</text>
<text x="221.7" y="80.4">P[14]</text>
<text x="42.9" y="86.6" transform="rotate(-90 42.9 86.6)">2</text>
<text x="110.2" y="85.5" transform="rotate(-90 110.2 85.5)">1</text>
<text x="116.6" y="84.8">1</text>
<text x="122.8" y="84.8">2</text>
<text x="174.1" y="88.6">G9</text>
<text x="174.2" y="87.4">H8</text>
<text x="174.3" y="89.9">F8</text>
<text x="174.4" y="86.1">J9</text>
<text x="193.9" y="84.8">F6</text>
<text x="193.9" y="88.6">A5</text>
<text x="193.9" y="87.4">B6</text>
<text x="212.3" y="88">SDR_RFFE7_DATA</text>
<text x="212.6" y="85.5">SDR_PRX10_PRX6</text>
<text x="213" y="84.2">SDR_PRX3</text>
<text x="221.6" y="84.2">P[14]</text>
<text x="224.3" y="89.3">P[14,20,21]</text>
<text x="225.4" y="85.5">P[11]</text>
<text x="225.5" y="88">P[14,20,21]</text>
<text x="37.8" y="93.1" transform="rotate(-90 37.8 93.1)">1</text>
<text x="45.5" y="92.4">1</text>
<text x="51.7" y="92.4">2</text>
<text x="87.2" y="94.4">P[8]</text>
<text x="91.9" y="94.4">QLN_PRX_B3</text>
<text x="110.2" y="93" transform="rotate(-90 110.2 93)">2</text>
<text x="116.6" y="93.7">1</text>
<text x="124.1" y="93.7">2</text>
<text x="174.2" y="93.7">H2</text>
<text x="174.4" y="92.4">J3</text>
<text x="174.4" y="95">J7</text>
<text x="193.9" y="91.2">C3</text>
<text x="193.9" y="92.4">C7</text>
<text x="193.9" y="93.7">E3</text>
<text x="193.9" y="95">E5</text>
<text x="37.8" y="100.6" transform="rotate(-90 37.8 100.6)">2</text>
<text x="110.2" y="100.6" transform="rotate(-90 110.2 100.6)">2</text>
<text x="110.2" y="96.9" transform="rotate(-90 110.2 96.9)">1</text>
<text x="157.2" y="101.3">1</text>
<text x="164.7" y="101.3">2</text>
<text x="174.2" y="96.2">H6</text>
<text x="174.2" y="101.3">H4</text>
<text x="174.4" y="98.8">J5</text>
<text x="193.9" y="96.2">E7</text>
<text x="193.9" y="97.5">G3</text>
<text x="193.9" y="98.8">G5</text>
<text x="193.9" y="100.1">G7</text>
<text x="12.3" y="104.5">P[7]</text>
<text x="17" y="104.5">QLN_PRX_B8</text>
<text x="32.7" y="104.5" transform="rotate(-90 32.7 104.5)">1</text>
<text x="39.1" y="103.9">1</text>
<text x="45.3" y="103.9">2</text>
<text x="168.6" y="103.3" transform="rotate(-90 168.6 103.3)">1</text>
<text x="12.3" y="113.4">P[7]</text>
<text x="17" y="113.4">QLN_PRX_B5</text>
<text x="32.7" y="112" transform="rotate(-90 32.7 112)">2</text>
<text x="32.7" y="113.4" transform="rotate(-90 32.7 113.4)">1</text>
<text x="39.1" y="112.8">1</text>
<text x="45.3" y="112.8">2</text>
<text x="168.6" y="110.8" transform="rotate(-90 168.6 110.8)">2</text>
<text x="8.5" y="124.9">P[7]</text>
<text x="13.2" y="124.9">QLN_N28_PRX_B28</text>
<text x="32.7" y="124.9" transform="rotate(-90 32.7 124.9)">1</text>
<text x="32.7" y="120.9" transform="rotate(-90 32.7 120.9)">2</text>
<text x="39.1" y="124.2">1</text>
<text x="45.3" y="124.2">2</text>
<text x="6.9" y="136.3">P[7]</text>
<text x="11.6" y="136.3">QLN_PRX_B20</text>
<text x="32.7" y="136.3" transform="rotate(-90 32.7 136.3)">1</text>
<text x="32.7" y="132.3" transform="rotate(-90 32.7 132.3)">2</text>
<text x="39.1" y="135.6">1</text>
<text x="45.3" y="135.6">2</text>
<text x="32.7" y="143.8" transform="rotate(-90 32.7 143.8)">2</text>
<text x="140.7" y="155.9">1</text>
<text x="146.9" y="155.9">2</text>
<text x="110.9" y="156.6">P[11]</text>
<text x="116.2" y="156.6">SDR_PRX10_PRX6</text>
<text x="148.3" y="157.9" transform="rotate(-90 148.3 157.9)">1</text>
<text x="148.3" y="164.1" transform="rotate(-90 148.3 164.1)">2</text>
<text x="121.8" y="169.3">P[14]</text>
<text x="127.1" y="169.3">SDR_PRX10</text>
<text x="168.6" y="173.7">1</text>
<text x="168.6" y="171.2">2</text>
<text x="168.6" y="168.6">3</text>
<text x="178.7" y="168.6">4</text>
<text x="178.7" y="171.2">5</text>
<text x="178.7" y="173.7">6</text>
<text x="204.2" y="173.1" transform="rotate(-90 204.2 173.1)">1</text>
<text x="121.8" y="174.4">P[14]</text>
<text x="127.1" y="174.4">SDR_PRX6</text>
<text x="183.9" y="178.2" transform="rotate(-90 183.9 178.2)">1</text>
<text x="193.4" y="174.4">SM_GPIO_91</text>
<text x="203.1" y="174.4">P[34]</text>
<text x="204.2" y="176.8" transform="rotate(-90 204.2 176.8)">2</text>
<text x="183.9" y="181.9" transform="rotate(-90 183.9 181.9)">2</text>
</g>
<g font-size="1.1" fill="#000080">
<text x="115.6" y="20.7">R1026</text>
<text x="106.7" y="25.2">L1027</text>
<text x="106.7" y="29">0201</text>
<text x="107.4" y="27.2">NM</text>
<text x="115.6" y="25.9">NM</text>
<text x="115.6" y="27.6">0201</text>
<text x="87.1" y="34.1">L1029</text>
<text x="87.1" y="35.6">NM</text>
<text x="123.2" y="31.5">R1032</text>
<text x="123.2" y="34.1">0R</text>
<text x="123.2" y="35.3">0201</text>
<text x="125.7" y="34.1">±5%</text>
<text x="160" y="36">R1001</text>
<text x="74.9" y="41">R1029</text>
<text x="83.8" y="41">0201</text>
<text x="107.6" y="36.6">R1000</text>
<text x="109.2" y="38.1">NM</text>
<text x="109.2" y="40.4">0201</text>
<text x="115.6" y="41.7">R1028</text>
<text x="119.4" y="41.7">0201</text>
<text x="152.4" y="40.4">L1002</text>
<text x="152.4" y="41.7">0.7pF</text>
<text x="162.5" y="40.4">1.5nH</text>
<text x="74.9" y="46.2">0R</text>
<text x="74.9" y="47.9">±5%</text>
<text x="109.2" y="45.5">L1004</text>
<text x="109.2" y="46.8">22nH</text>
<text x="115.6" y="44.2">1.5nH ±0.1nH</text>
<text x="152.4" y="45.5">0201</text>
<text x="152.4" y="44.2">50V</text>
<text x="152.4" y="42.9">±0.05pF</text>
<text x="160" y="45.5">R1003 33pF</text>
<text x="162.5" y="42.1">±0.1nH</text>
<text x="162.5" y="43.7">0201</text>
<text x="74.9" y="49.6">0201</text>
<text x="109.2" y="48">±3%</text>
<text x="109.2" y="49.3">0201</text>
<text x="152.4" y="49.3">L1005</text>
<text x="152.4" y="50.6">0.7pF</text>
<text x="152.4" y="53.1">50V</text>
<text x="152.4" y="51.8">±0.05pF</text>
<text x="160" y="49.3">020150V 5%</text>
<text x="47" y="57.6">R1010</text>
<text x="111.7" y="58.2">L1007</text>
<text x="111.7" y="59.5">22nH</text>
<text x="118.1" y="55.6">R1004</text>
<text x="118.1" y="56.9">0R</text>
<text x="118.1" y="58.2">0201</text>
<text x="120.6" y="56.9">±5%</text>
<text x="152.4" y="54.4">0201</text>
<text x="158.7" y="55">R1006</text>
<text x="161.3" y="59.5">2.5nH</text>
<text x="226.7" y="55.6">R1005</text>
<text x="227.3" y="57.2">0R</text>
<text x="227.3" y="58.2">±5%</text>
<text x="227.3" y="59.5">0201</text>
<text x="254.6" y="58.2">R1007</text>
<text x="255.2" y="59.7">0R</text>
<text x="27.9" y="63.3">R1031</text>
<text x="47" y="62.8">1.5nH</text>
<text x="47" y="64.4">±0.1nH</text>
<text x="62.2" y="62">L1009</text>
<text x="62.2" y="63.3">8.2nH</text>
<text x="62.2" y="64.5">±3%</text>
<text x="62.2" y="65.8">0201</text>
<text x="111.7" y="60.7">±3%</text>
<text x="111.7" y="62">0201</text>
<text x="118.1" y="64.5">R1012 1nH</text>
<text x="155.7" y="62">L1008</text>
<text x="155.7" y="63.5">10nH</text>
<text x="156.2" y="64.5">±3%</text>
<text x="156.2" y="65.8">0201</text>
<text x="161.3" y="61.1">±0.1nH</text>
<text x="161.3" y="62.8">0201</text>
<text x="176.5" y="64.7">U1000</text>
<text x="221.1" y="64.5">+/-10%</text>
<text x="221.5" y="63.3">100pF</text>
<text x="222" y="62">C1001</text>
<text x="222.7" y="65.8">50V</text>
<text x="227.4" y="64.5">+/-10%</text>
<text x="227.8" y="63.3">100nF</text>
<text x="228.3" y="62">C1000</text>
<text x="228.7" y="65.8">6.3V</text>
<text x="249.4" y="65.8">100pF</text>
<text x="249.9" y="64.5">C1002</text>
<text x="255.2" y="60.7">±5%</text>
<text x="255.2" y="62">0201</text>
<text x="255.8" y="65.8">100nF</text>
<text x="256.3" y="64.5">C1003</text>
<text x="27.9" y="69.6">NM</text>
<text x="29.2" y="67.1">0R</text>
<text x="29.2" y="68.3">0201</text>
<text x="31.7" y="67.1">±5%</text>
<text x="33" y="69.6">L1031</text>
<text x="38.1" y="69.6">0201</text>
<text x="47" y="66.1">0201</text>
<text x="111.7" y="68.3">L1010</text>
<text x="111.7" y="69.6">0.7pF</text>
<text x="111.7" y="70.9">±0.05pF</text>
<text x="118.1" y="67.1">±0.1nH0201</text>
<text x="222.2" y="67.1">0201</text>
<text x="228.6" y="67.1">0201</text>
<text x="249" y="67.1">+/-10%</text>
<text x="250.2" y="69.6">0201</text>
<text x="250.7" y="68.3">50V</text>
<text x="255.4" y="67.1">+/-10%</text>
<text x="256.5" y="69.6">0201</text>
<text x="256.6" y="68.3">6.3V</text>
<text x="29.2" y="77.2">R1030</text>
<text x="111.7" y="73.4">0201</text>
<text x="111.7" y="72.2">50V</text>
<text x="111.7" y="77.2">L1015</text>
<text x="118.1" y="72.8">R1016</text>
<text x="118.1" y="78">2nH</text>
<text x="29.2" y="79.8">0R</text>
<text x="29.2" y="81">0201</text>
<text x="31.7" y="79.8">±5%</text>
<text x="44.4" y="81">L1013</text>
<text x="44.4" y="82.3">22nH</text>
<text x="44.4" y="83.6">±3%</text>
<text x="111.7" y="78.5">5.1nH</text>
<text x="111.7" y="79.8">±3%</text>
<text x="111.7" y="81">0201</text>
<text x="118.1" y="79.7">±0.1nH</text>
<text x="118.1" y="81.3">0201</text>
<text x="44.4" y="84.9">0201</text>
<text x="111.7" y="87.4">L1018</text>
<text x="111.7" y="88.7">22nH</text>
<text x="111.7" y="89.9">±3%</text>
<text x="118.1" y="84.9">R1018</text>
<text x="118.1" y="86.1">0R</text>
<text x="118.1" y="87.4">0201</text>
<text x="120.6" y="86.1">±5%</text>
<text x="40.1" y="95">L1019</text>
<text x="47" y="90.6">R1019</text>
<text x="47" y="95.8">NM</text>
<text x="111.7" y="91.2">0201</text>
<text x="118.1" y="92.5">R1020 1nH</text>
<text x="118.1" y="95">±0.1nH0201</text>
<text x="40.1" y="96.5">NM</text>
<text x="47" y="97.4">0201</text>
<text x="111.7" y="96.3">L1021</text>
<text x="111.7" y="97.6">0.7pF</text>
<text x="111.7" y="101.4">0201</text>
<text x="111.7" y="100.1">50V</text>
<text x="111.7" y="98.8">±0.05pF</text>
<text x="34.3" y="107.5">0201</text>
<text x="36.8" y="102">0201</text>
<text x="40.6" y="103.9">R1022</text>
<text x="40.6" y="105.2">0R</text>
<text x="40.6" y="106.4">0201</text>
<text x="43.2" y="105.2">±5%</text>
<text x="154.9" y="102.6">R1021 9.1nH ±3%</text>
<text x="160" y="103.9">0201</text>
<text x="164.5" y="106.4">L1023</text>
<text x="165.8" y="107.7">NM</text>
<text x="176.5" y="105.2">QLN-5030-0-41PSP-TR-02-0</text>
<text x="35" y="110">L1022</text>
<text x="35" y="108.5">NM</text>
<text x="40.6" y="112.8">R1023</text>
<text x="165.1" y="109">0201</text>
<text x="34.3" y="116.4">0201</text>
<text x="35" y="118.9">L1024</text>
<text x="35" y="117.4">NM</text>
<text x="40.6" y="114.1">0R</text>
<text x="40.6" y="115.3">0201</text>
<text x="43.2" y="114.1">±5%</text>
<text x="34.3" y="127.8">0201</text>
<text x="35" y="130.3">L1025</text>
<text x="35" y="128.8">NM</text>
<text x="41" y="128">R1024</text>
<text x="41.9" y="126.8">0201 NM</text>
<text x="34.3" y="137.9">0201</text>
<text x="35" y="141.8">L1026</text>
<text x="35" y="140.2">NM</text>
<text x="41" y="139.5">R1025</text>
<text x="41.9" y="138.2">0201 NM</text>
<text x="142.2" y="154.1">R1027</text>
<text x="142.2" y="159.3">0R</text>
<text x="142.2" y="160.9">±5%</text>
<text x="149.6" y="159.8">C1009</text>
<text x="150.6" y="161.1">NM</text>
<text x="142.2" y="162.6">0201</text>
<text x="149.8" y="162.3">0201</text>
<text x="171.2" y="166.6">QM12112</text>
<text x="206.1" y="173.8">C1004</text>
<text x="171.1" y="176.6">S1000</text>
<text x="185.8" y="178.8">C1008</text>
<text x="205.7" y="175">100pF</text>
<text x="205.7" y="178.8">0201</text>
<text x="205.7" y="177.6">25V</text>
<text x="205.7" y="176.3">5%</text>
<text x="185.4" y="180.1">100pF</text>
<text x="185.4" y="183.9">0201</text>
<text x="185.4" y="182.6">25V</text>
<text x="185.4" y="181.4">5%</text>
</g>
<g font-size="1.1" fill="#004080">
<text x="177.1" y="67.8">MB1_SW1</text>
<text x="177.1" y="69.1">MB1_SW2</text>
<text x="177.1" y="70.4">MB1_SW3</text>
<text x="189.5" y="67.8">GPIO</text>
<text x="190.6" y="70.4">ID1</text>
<text x="177.1" y="75.5">MHB1_SW1</text>
<text x="177.1" y="76.7">MHB1_SW2</text>
<text x="177.1" y="78">MHB1_SW3</text>
<text x="177.1" y="72.9">MIMO_IN1</text>
<text x="187.3" y="78">VDD_1P2</text>
<text x="187.6" y="72.9">QRT_ID0</text>
<text x="187.8" y="75.5">VIO_1P8</text>
<text x="177.1" y="80.5">MB2_SW1</text>
<text x="177.1" y="81.8">MB2_SW2</text>
<text x="177.1" y="83.1">MB2_SW3</text>
<text x="189.3" y="80.5">OUT1</text>
<text x="189.3" y="81.8">OUT2</text>
<text x="189.3" y="83.1">OUT3</text>
<text x="177.1" y="84.3">MB2_SW4</text>
<text x="177.1" y="86.9">MHB2_SW1</text>
<text x="177.1" y="88.2">MHB2_SW2</text>
<text x="177.1" y="89.4">MHB2_SW3</text>
<text x="189.3" y="84.3">OUT4</text>
<text x="189.3" y="85.6">OUT5</text>
<text x="189.3" y="88.2">DATA</text>
<text x="190.2" y="89.4">CLK</text>
<text x="177.1" y="93.2">LB_SW1</text>
<text x="177.1" y="94.5">LB_SW2</text>
<text x="177.1" y="95.8">LB_SW3</text>
<text x="177.1" y="90.7">MHB2_SW4</text>
<text x="188.6" y="92">GND_1</text>
<text x="188.6" y="93.2">GND_2</text>
<text x="188.6" y="94.5">GND_3</text>
<text x="188.6" y="95.8">GND_4</text>
<text x="177.1" y="97">LB_SW4</text>
<text x="177.1" y="99.6">LB_SWO</text>
<text x="188.6" y="97">GND_5</text>
<text x="188.6" y="98.3">GND_6</text>
<text x="188.6" y="99.6">GND_7</text>
<text x="188.6" y="100.9">GND_8</text>
<text x="177.1" y="102.1">LB_IN</text>
<text x="170.8" y="172">GND</text>
<text x="170.8" y="169.4">RF1</text>
<text x="174.7" y="169.4">VDD</text>
<text x="174.8" y="172">RFC</text>
<text x="170.8" y="174.5">RF2</text>
<text x="174.2" y="174.5">CTRL</text>
</g>
<g font-size=".9">
<text x="30.7" y=".9">5</text>
<text x="89.6" y=".9">4</text>
<text x="148.4" y=".9">3</text>
<text x="207.3" y=".9">2</text>
<text x="266.2" y=".9">1</text>
<text x=".3" y="28">D</text>
<text x="296" y="28">D</text>
<text x=".3" y="79.8">C</text>
<text x="296" y="79.8">C</text>
<text x=".3" y="131.7">B</text>
<text x="296" y="131.7">B</text>
<text x=".3" y="183.5">A</text>
<text x="296" y="183.5">A</text>
<text x="30.7" y="209.6">5</text>
<text x="89.6" y="209.6">4</text>
<text x="148.4" y="209.6">3</text>
<text x="207.3" y="209.6">2</text>
<text x="266.2" y="209.6">1</text>
</g>
</svg>
